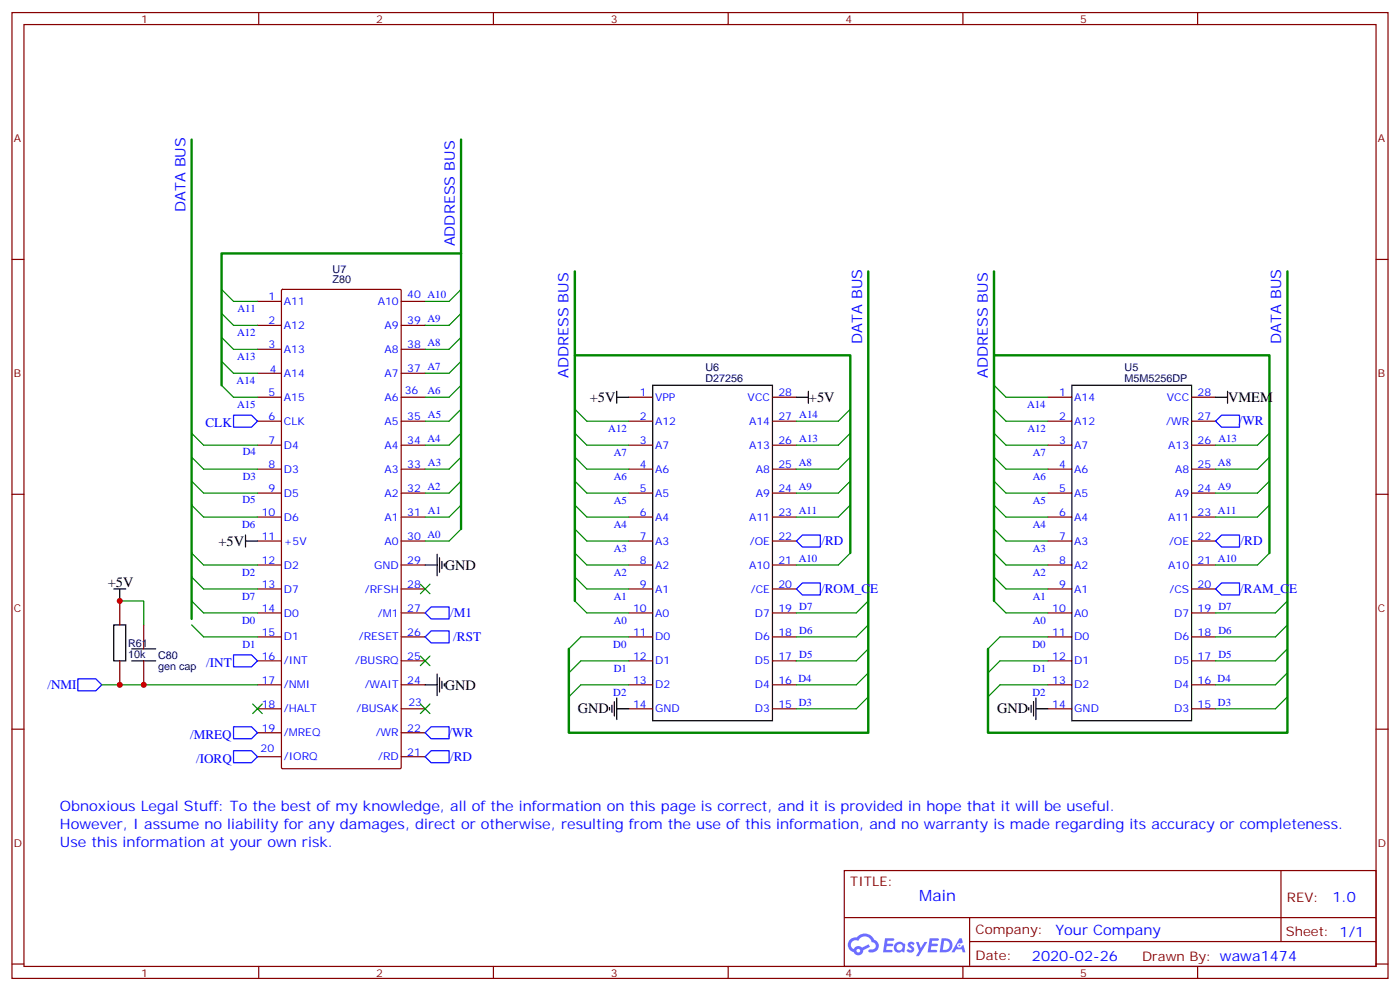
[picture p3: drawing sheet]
<svg xmlns="http://www.w3.org/2000/svg" width="412mm" height="292mm" viewBox="0 0 412 292" stroke-linecap="round" stroke-linejoin="round" font-family="sans-serif">
<path d="M56.4 41.1v141.1M135.8 41.1v114.7M135.8 74.6h-70.5v38.8M169.3 79.9v97M255.8 79.9v135.8h-88.2v-24.7M292.8 79.9v97M379.2 79.9v135.8h-88.2v-24.7M169.3 104.6h81.2v58.2M292.8 104.6h81.1v58.2" fill="none" stroke="#008700" stroke-width=".71"/>
<g fill="none" stroke="#870000" stroke-width=".35">
<path d="M3.5 3.7h405.4v284.3h-405.4zM7.1 7.2h398.2v277.3h-398.2zM76.2 3.7v3.5M145.3 3.7v3.5M214.5 3.7v3.5M283.6 3.7v3.5M352.8 3.7v3.5M3.5 76.4h3.6M405.3 76.4h3.6M3.5 145.5h3.6M405.3 145.5h3.6M3.5 214.7h3.6"/>
<path d="M405.3 214.7h3.6M248.7 256.3h156.6v28.2h-156.6zM377.3 256.3v20.9M248.7 270.1h156.5M285.6 277.2h119.6M285.6 270.1v14.2M3.5 283.8h3.6M76.2 284.5v3.5M145.3 284.5v3.5M214.5 284.5v3.5M283.6 284.5v3.5M352.8 284.5v3.5"/>
<path d="M405.3 283.8h3.6"/>
</g>
<g fill="#5487ff">
<path d="M267.7 277.5a1.22 1.22 0 0 1 1.7 .2l-.4 .6a.47 .47 0 0 0-.3-.4 .47 .47 0 0 0-.5 .2l.1 .2a1.14 1.14 0 0 1 .8 1.8 1.14 1.14 0 0 1-1.9 0l-.2-.2 .5-.6 .7 .5a.29 .29 0 0 0 .3-.3 .29 .29 0 0 0-.2-.3 1.04 1.04 0 0 1-.6-1.7z"/>
<path d="M260.7 276.2h2.4l.3 .2-.2 .5-1.8 .1-.1 .8h1.5l.3 .4-.3 .4h-1.6l-.2 1.1h1.7l.2 .3-.2 .3-2.6 .1z"/>
<path d="M273.8 276.2h2.4l.3 .2-.1 .5-1.8 .1-.2 .8h1.6l.3 .4-.4 .4-1.6-.1-.1 1.1 1.7 .1 .2 .3-.2 .3-2.6 .1z"/>
<path d="M282.6 276.2h.7l.3 1.3-.6 .3a.69 .69 0 0 0-1 .3 .69 .69 0 0 0 .4 .9 .69 .69 0 0 0 .9-.6l.5-.2 .6 2.2h-.8l-.2-.9h-1.8l-.5 .9h-.8z"/>
<path d="M269.8 277.3h.8l.6 1.8 1.1-1.8h.9l-2.6 4.2h-.8l.9-1.5z"/>
<path d="M277.4 276.2l-.6 4.2h1.3a2.11 2.11 0 0 0 2.5-2.1 2.11 2.11 0 0 0-2.5-2.1zM278.1 277a1.39 1.39 0 0 1 1.7 1.4 1.39 1.39 0 0 1-1.8 1.2h-.3z"/>
<path d="M263.7 277.8a1.54 1.54 0 0 0-.1 2.2 1.54 1.54 0 0 0 2.2 .1l.6 .3 .3-2.3-.2-.3h-.4a1.49 1.49 0 0 0-2.4 0zM264 278.8a.94 .94 0 0 1 1.8 0 .94 .94 0 0 1-1.8 0z"/>
<path d="M250.4 276.6a2.18 2.18 0 0 0 1.1 3.7 1.44 1.44 0 0 0 1.6 .9 1.44 1.44 0 0 0 1.2-1.4l2-1.1-.5-.7-1.9 1a1.47 1.47 0 0 0-2.4 .4 1.39 1.39 0 0 1-.7-1.9 1.39 1.39 0 0 1 2-.5 2.12 2.12 0 0 1 2.2-1.3 2.12 2.12 0 0 1 1.9 1.7 1.14 1.14 0 0 1 1.1 1.4 1.14 1.14 0 0 1-1.7 .7 .43 .43 0 0 0-.5 .4 .43 .43 0 0 0 .4 .5 1.98 1.98 0 0 0 2.5-1.2 1.98 1.98 0 0 0-1.2-2.6 3.1 3.1 0 0 0-5.3-.6l-.9 .1zM252.3 279.9a.55 .55 0 0 1 1.1 0 .55 .55 0 0 1-1.1 0z"/>
<circle cx="282.6" cy="278.3" r=".26"/>
</g>
<g fill="none" stroke="#000" stroke-width=".35">
<path d="M181.7 115.2v3.5M181.7 116.9h3.5M192.3 113.4h35.2v98.8h-35.2zM234.6 116.9h3.5M238.1 115.2v3.5M315.7 113.4h35.3v98.8h-35.3zM358.1 116.9h3.5M361.6 115.2v3.5M72.3 159.3h3.5M72.3 157.5v3.5M33.5 173.4h3.5M35.3 173.4v3.5"/>
<path d="M125.2 166.3h3.6M128.8 163.2v6.3M129.5 164.2v4.3M130.2 165.3v2.1M130.9 166v.7M33.5 184h3.5v10.6h-3.5zM38.8 191h7.1M38.8 194.6h7.1M128.8 198.4v6.4M129.5 199.5v4.2M125.2 201.6h3.6M130.2 200.6v2.1"/>
<path d="M130.9 201.3v.7M179.6 208.3v.7M180.3 207.6v2.1M181 206.6v4.2M181.7 208.7h3.5M181.7 205.5v6.3M303 208.3v.7M303.7 207.6v2.1M304.4 206.6v4.2M305.2 208.7h3.5M305.2 205.5v6.3"/>
</g>
<g fill="none" stroke="#870000" stroke-width=".35">
<path d="M75.8 88.7h7.1M75.8 95.8h7.1M83 85.4l.3-.2h34.5l.4 .3v140.5l-.4 .3h-34.5l-.4-.3zM118.2 88.7h7M118.2 95.8h7M75.8 116.9h7.1M75.8 102.8h7.1M75.8 109.9h7.1M118.2 116.9h7M118.2 102.8h7M118.2 109.9h7M185.2 116.9h7.1"/>
<path d="M227.5 116.9h7.1M308.7 116.9h7M351 116.9h7.1M75.8 124h7.1M75.8 131.1h7.1M75.8 138.1h7.1M118.2 124h7M118.2 131.1h7M118.2 138.1h7M185.2 124h7.1M185.2 131.1h7.1M185.2 138.1h7.1"/>
<path d="M227.5 124h7.1M227.5 131.1h7.1M227.5 138.1h7.1M308.7 124h7M308.7 131.1h7M308.7 138.1h7M351 124h7.1M351 131.1h7.1M351 138.1h7.1M75.8 145.2h7.1M75.8 152.2h7.1M75.8 159.3h7.1"/>
<path d="M118.2 145.2h7M118.2 152.2h7M118.2 159.3h7M185.2 145.2h7.1M185.2 152.2h7.1M185.2 159.3h7.1M227.5 145.2h7.1M227.5 152.2h7.1M227.5 159.3h7.1M308.7 145.2h7M308.7 152.2h7M308.7 159.3h7"/>
<path d="M351 145.2h7.1M351 152.2h7.1M351 159.3h7.1M35.3 176.9v7.1M75.8 166.3h7.1M75.8 173.4h7.1M118.2 166.3h7M118.2 173.4h7M185.2 166.3h7.1M185.2 173.4h7.1M227.5 166.3h7.1M227.5 173.4h7.1"/>
<path d="M308.7 166.3h7M308.7 173.4h7M351 166.3h7.1M351 173.4h7.1M35.3 194.6v7M42.3 184v7M42.3 194.6v7M75.8 180.4h7.1M75.8 187.5h7.1M75.8 194.6h7.1M118.2 180.4h7M118.2 187.5h7"/>
<path d="M118.2 194.6h7M185.2 180.4h7.1M185.2 187.5h7.1M185.2 194.6h7.1M227.5 180.4h7.1M227.5 187.5h7.1M227.5 194.6h7.1M308.7 180.4h7M308.7 187.5h7M308.7 194.6h7M351 180.4h7.1M351 187.5h7.1"/>
<path d="M351 194.6h7.1M75.8 201.6h7.1M75.8 208.7h7.1M75.8 215.7h7.1M118.2 201.6h7M118.2 208.7h7M118.2 215.7h7M185.2 201.6h7.1M185.2 208.7h7.1M227.5 201.6h7.1M227.5 208.7h7.1M308.7 201.6h7"/>
<path d="M308.7 208.7h7M351 201.6h7.1M351 208.7h7.1M75.8 222.8h7.1M118.2 222.8h7"/>
</g>
<g fill="none" stroke="#00f" stroke-width=".35">
<path d="M68.8 122.2h5.3l1.7 1.8-1.7 1.8h-5.3zM358.1 124l1.7-1.8h5.3v3.6h-5.3zM234.6 159.3l1.8-1.8h5.3v3.5h-5.3zM358.1 159.3l1.7-1.8h5.3v3.5h-5.3zM234.6 173.4l1.8-1.8h5.3v3.6h-5.3zM358.1 173.4l1.7-1.8h5.3v3.6h-5.3zM22.9 199.8h5.3l1.8 1.8-1.8 1.8h-5.3zM68.8 192.8h5.3l1.7 1.8-1.7 1.7h-5.3zM125.2 187.5l1.8-1.8h5.3v3.6h-5.3zM125.2 180.4l1.8-1.7h5.3v3.5h-5.3zM68.8 214h5.3l1.7 1.7-1.7 1.8h-5.3zM125.2 215.7l1.8-1.7h5.3v3.5h-5.3z"/>
<path d="M68.8 221h5.3l1.7 1.8-1.7 1.7h-5.3zM125.2 222.8l1.8-1.8h5.3v3.5h-5.3z"/>
</g>
<g fill="none" stroke="#008700" stroke-width=".35">
<path d="M68.8 95.8h7M68.8 88.7h7M125.2 95.8h7.1M125.2 88.7h7.1M68.8 116.9h7M68.8 109.9h7M68.8 102.8h7M125.2 116.9h7.1M125.2 109.9h7.1M125.2 102.8h7.1M296.3 116.9h12.4M60 131.1h15.8"/>
<path d="M60 138.1h15.8M125.2 131.1h7.1M125.2 138.1h7.1M125.2 124h7.1M172.9 131.1h12.3M172.9 138.1h12.3M172.9 124h12.3M234.6 131.1h12.3M234.6 138.1h12.3M234.6 124h12.3M296.3 131.1h12.4M296.3 138.1h12.4"/>
<path d="M296.3 124h12.4M358.1 131.1h12.3M358.1 138.1h12.3M60 145.2h15.8M60 152.2h15.8M125.2 145.2h7.1M125.2 152.2h7.1M125.2 159.3h7.1M172.9 145.2h12.3M172.9 152.2h12.3M172.9 159.3h12.3M234.6 145.2h12.3"/>
<path d="M234.6 152.2h12.3M296.3 145.2h12.4M296.3 152.2h12.4M296.3 159.3h12.4M358.1 145.2h12.3M358.1 152.2h12.3M35.3 176.9h7v7.1M60 166.3h15.8M60 173.4h15.8M172.9 166.3h12.3M172.9 173.4h12.3M234.6 166.3h12.3"/>
<path d="M296.3 166.3h12.4M296.3 173.4h12.4M358.1 166.3h12.3M60 180.4h15.8M60 187.5h15.8M171.1 187.5h14.1M171.1 194.6h14.1M172.9 180.4h12.3M234.6 180.4h17.6M234.6 187.5h17.6M234.6 194.6h17.6M294.6 187.5h14.1"/>
<path d="M294.6 194.6h14.1M296.3 180.4h12.4M358.1 180.4h17.6M358.1 187.5h17.6M358.1 194.6h17.6M30 201.6h45.8M171.1 201.6h14.1M234.6 201.6h17.6M234.6 208.7h17.6M294.6 201.6h14.1M358.1 201.6h17.6M358.1 208.7h17.6"/>
</g>
<g fill="#c00">
<circle cx="35.3" cy="176.9" r=".88"/>
<circle cx="42.3" cy="201.6" r=".88"/>
<circle cx="35.3" cy="201.6" r=".88"/>
</g>
<g fill="none" stroke="#008700" stroke-width=".35">
<path d="M65.3 99.3l3.5 3.5M65.3 92.3l3.5 3.5M65.3 85.2l3.5 3.5M135.8 85.2l-3.5 3.5M135.8 92.3l-3.5 3.5M135.8 99.3l-3.5 3.5M65.3 113.4l3.5 3.5M65.3 106.4l3.5 3.5M135.8 106.4l-3.5 3.5M135.8 113.4l-3.5 3.5M292.8 113.4l3.5 3.5M56.4 127.5l3.6 3.6"/>
<path d="M56.4 134.6l3.6 3.5M135.8 120.5l-3.5 3.5M135.8 127.5l-3.5 3.6M135.8 134.6l-3.5 3.5M169.3 120.5l3.6 3.5M169.3 127.5l3.6 3.6M169.3 134.6l3.6 3.5M250.5 120.5l-3.6 3.5M250.5 127.5l-3.6 3.6M250.5 134.6l-3.6 3.5M292.8 134.6l3.5 3.5M292.8 127.5l3.5 3.6"/>
<path d="M292.8 120.5l3.5 3.5M373.9 134.6l-3.5 3.5M373.9 127.5l-3.5 3.6M56.4 141.6l3.6 3.6M56.4 148.7l3.6 3.5M135.8 141.6l-3.5 3.6M135.8 148.7l-3.5 3.5M135.8 155.8l-3.5 3.5M169.3 141.6l3.6 3.6M169.3 148.7l3.6 3.5M169.3 155.8l3.6 3.5M250.5 141.6l-3.6 3.6"/>
<path d="M250.5 148.7l-3.6 3.5M292.8 155.8l3.5 3.5M292.8 148.7l3.5 3.5M292.8 141.6l3.5 3.6M373.9 148.7l-3.5 3.5M373.9 141.6l-3.5 3.6M56.4 162.8l3.6 3.5M56.4 169.9l3.6 3.5M56.4 176.9l3.6 3.5M169.3 162.8l3.6 3.5M169.3 169.9l3.6 3.5M169.3 176.9l3.6 3.5"/>
<path d="M250.5 162.8l-3.6 3.5M255.8 176.9l-3.6 3.5M292.8 176.9l3.5 3.5M292.8 169.9l3.5 3.5M292.8 162.8l3.5 3.5M373.9 162.8l-3.5 3.5M379.2 176.9l-3.5 3.5M56.4 184l3.6 3.5M171.1 187.5l-3.5 3.5M171.1 194.6l-3.5 3.5M255.8 184l-3.6 3.5M255.8 191l-3.6 3.6"/>
<path d="M255.8 198.1l-3.6 3.5M294.6 194.6l-3.6 3.5M294.6 187.5l-3.6 3.5M379.2 198.1l-3.5 3.5M379.2 191l-3.5 3.6M379.2 184l-3.5 3.5M171.1 201.6l-3.5 3.5M255.8 205.1l-3.6 3.6M294.6 201.6l-3.6 3.5M379.2 205.1l-3.5 3.6"/>
</g>
<g fill="#c00" stroke="#008700" stroke-width=".35">
<path d="M123.8 172l2.8 2.8zM126.6 172l-2.8 2.8z"/>
<path d="M123.8 207.3l2.8 2.8zM126.6 207.3l-2.8 2.8z"/>
<path d="M123.8 193.1l2.8 2.9zM126.6 193.1l-2.8 2.9z"/>
<path d="M74.4 207.3l2.9 2.8zM77.3 207.3l-2.9 2.8z"/>
</g>
<text font-size="4.6" fill="#00f" x="270.8" y="265.3">Main</text>
<g font-size="4.2" fill="#00f">
<text x="54.6" y="62.4" transform="rotate(-90 54.6 62.4)">DATA BUS</text>
<text x="134" y="72.5" transform="rotate(-90 134 72.5)">ADDRESS BUS</text>
<text x="253.9" y="101.3" transform="rotate(-90 253.9 101.3)">DATA BUS</text>
<text x="377.4" y="101.3" transform="rotate(-90 377.4 101.3)">DATA BUS</text>
<text x="167.5" y="111.4" transform="rotate(-90 167.5 111.4)">ADDRESS BUS</text>
<text x="291" y="111.4" transform="rotate(-90 291 111.4)">ADDRESS BUS</text>
<text x="17.6" y="238.7">Obnoxious Legal Stuff: To the best of my knowledge, all of the information on this page is correct, and it is provided in hope that it will be useful.</text>
<text x="17.6" y="243.9">However, I assume no liability for any damages, direct or otherwise, resulting from the use of this information, and no warranty is made regarding its accuracy or completeness.</text>
<text x="17.6" y="249.2">Use this information at your own risk.</text>
<text x="392.5" y="265.6">1.0</text>
<text x="310.9" y="275.1">Your Company</text>
<text x="304" y="282.9">2020-02-26</text>
</g>
<g font-size="4.2">
<text x="173.7" y="118.3">+5V</text>
<text x="238.3" y="118.3">+5V</text>
<text x="361.8" y="118.3">VMEM</text>
<text x="64.4" y="160.7">+5V</text>
<text x="131.1" y="167.7">GND</text>
<text x="31.7" y="172.7">+5V</text>
<text x="131.1" y="203">GND</text>
<text x="170.2" y="210.1">GND</text>
<text x="293.7" y="210.1">GND</text>
</g>
<g font-size="3.9" fill="#00f">
<text x="60.5" y="125.8">CLK</text>
<text x="364.9" y="125.3">/WR</text>
<text x="242" y="160.5">/RD</text>
<text x="365.4" y="160.5">/RD</text>
<text x="241.9" y="174.6">/ROM_CE</text>
<text x="365.4" y="174.6">/RAM_CE</text>
<text x="132.6" y="181.7">/M1</text>
<text x="133.5" y="188.8">/RST</text>
<text x="60.7" y="196.3">/INT</text>
<text x="14" y="202.8">/NMI</text>
<text x="56" y="217.5">/MREQ</text>
<text x="132.1" y="217">/WR</text>
<text x="57.7" y="224.5">/IORQ</text>
<text x="132.6" y="224">/RD</text>
</g>
<g font-size="3.9" fill="#800">
<text x="250.5" y="260.9">TITLE:</text>
<text x="379.1" y="265.6">REV:</text>
<text x="287.4" y="275.1">Company:</text>
<text x="378.7" y="275.7">Sheet: 1/1</text>
<text x="287.4" y="282.8">Date:</text>
<text x="336.4" y="282.8">Drawn By: wawa1474</text>
</g>
<g font-size="3.2" fill="#800">
<text x="41.6" y="6.7">1</text>
<text x="110.8" y="6.7">2</text>
<text x="179.9" y="6.7">3</text>
<text x="249.1" y="6.7">4</text>
<text x="318.2" y="6.7">5</text>
<text x="4.1" y="41.8">A</text>
<text x="405.9" y="41.8">A</text>
<text x="4.1" y="110.9">B</text>
<text x="405.9" y="110.9">B</text>
<text x="4.1" y="180.1">C</text>
<text x="405.9" y="180.1">C</text>
<text x="4.1" y="249.2">D</text>
<text x="405.9" y="249.2">D</text>
<text x="41.6" y="287.5">1</text>
<text x="110.8" y="287.5">2</text>
<text x="179.9" y="287.5">3</text>
<text x="249.1" y="287.5">4</text>
<text x="318.2" y="287.5">5</text>
</g>
<g font-size="3.2" fill="#000080">
<text x="98" y="83.4">Z80</text>
<text x="98" y="80.3">U7</text>
<text x="207.8" y="112.4">D27256</text>
<text x="207.8" y="109.2">U6</text>
<text x="331.3" y="112.4">M5M5256DP</text>
<text x="331.3" y="109.2">U5</text>
<text x="37.7" y="190.4">R61</text>
<text x="37.7" y="193.6">10k</text>
<text x="46.6" y="197.1">gen cap</text>
<text x="46.6" y="193.9">C80</text>
</g>
<g font-size="3.2" fill="#00f">
<text x="79.1" y="88.4">1</text>
<text x="83.6" y="89.8">A11</text>
<text x="111.3" y="89.8">A10</text>
<text x="119.9" y="87.7">40 A10</text>
<text x="69.9" y="91.9">A11</text>
<text x="79.1" y="95.4">2</text>
<text x="119.9" y="95.4">39 A9</text>
<text x="69.8" y="98.9">A12</text>
<text x="83.6" y="96.8">A12</text>
<text x="113.3" y="96.8">A9</text>
<text x="69.8" y="106">A13</text>
<text x="79.1" y="102.5">3</text>
<text x="83.6" y="103.9">A13</text>
<text x="113.3" y="103.9">A8</text>
<text x="119.9" y="102.5">38 A8</text>
<text x="69.7" y="113">A14</text>
<text x="79.5" y="109.9">4</text>
<text x="83.6" y="110.9">A14</text>
<text x="113.3" y="110.9">A7</text>
<text x="119.9" y="109.5">37 A7</text>
<text x="79.1" y="116.6">5</text>
<text x="83.6" y="118">A15</text>
<text x="113.3" y="118">A6</text>
<text x="119.2" y="115.9">36</text>
<text x="125.9" y="116.1">A6</text>
<text x="188.5" y="116.6">1</text>
<text x="193" y="118">VPP</text>
<text x="220.2" y="118">VCC</text>
<text x="229.3" y="116.6">28</text>
<text x="312" y="116.6">1</text>
<text x="316.4" y="118">A14</text>
<text x="343.7" y="118">VCC</text>
<text x="352.8" y="116.6">28</text>
<text x="69.8" y="120.1">A15</text>
<text x="79.1" y="123.6">6</text>
<text x="83.6" y="125.1">CLK</text>
<text x="113.3" y="125.1">A5</text>
<text x="119.9" y="123.6">35 A5</text>
<text x="188.5" y="123.6">2</text>
<text x="193" y="125.1">A12</text>
<text x="220.6" y="125.1">A14</text>
<text x="229.3" y="123.6">27 A14</text>
<text x="302.5" y="120.1">A14</text>
<text x="312" y="123.6">2</text>
<text x="316.4" y="125.1">A12</text>
<text x="343.5" y="125.1">/WR</text>
<text x="352.8" y="123.6">27</text>
<text x="79.1" y="130.7">7</text>
<text x="119.9" y="130.7">34 A4</text>
<text x="179.2" y="127.2">A12</text>
<text x="188.5" y="130.7">3</text>
<text x="229.3" y="130.7">26 A13</text>
<text x="302.7" y="127.2">A12</text>
<text x="312" y="130.7">3</text>
<text x="352.8" y="130.7">26 A13</text>
<text x="71.5" y="134.1">D4</text>
<text x="79.1" y="137.8">8</text>
<text x="83.6" y="132.1">D4</text>
<text x="113.3" y="132.1">A4</text>
<text x="119.9" y="137.8">33 A3</text>
<text x="180.8" y="134.2">A7</text>
<text x="188.5" y="137.8">4</text>
<text x="193" y="132.1">A7</text>
<text x="220.6" y="132.1">A13</text>
<text x="229.3" y="137.8">25 A8</text>
<text x="304.2" y="134.2">A7</text>
<text x="312" y="137.8">4</text>
<text x="316.4" y="132.1">A7</text>
<text x="344.1" y="132.1">A13</text>
<text x="352.8" y="137.8">25 A8</text>
<text x="71.5" y="141.3">D3</text>
<text x="83.6" y="139.2">D3</text>
<text x="113.3" y="139.2">A3</text>
<text x="180.8" y="141.3">A6</text>
<text x="193" y="139.2">A6</text>
<text x="222.7" y="139.2">A8</text>
<text x="304.2" y="141.3">A6</text>
<text x="316.4" y="139.2">A6</text>
<text x="346.1" y="139.2">A8</text>
<text x="71.4" y="148.2">D5</text>
<text x="79.1" y="144.8">9</text>
<text x="83.6" y="146.2">D5</text>
<text x="113.3" y="146.2">A2</text>
<text x="119.9" y="144.8">32 A2</text>
<text x="180.8" y="148.3">A5</text>
<text x="188.5" y="144.8">5</text>
<text x="193" y="146.2">A5</text>
<text x="222.7" y="146.2">A9</text>
<text x="229.3" y="144.8">24 A9</text>
<text x="304.2" y="148.3">A5</text>
<text x="312" y="144.8">5</text>
<text x="316.4" y="146.2">A5</text>
<text x="346.1" y="146.2">A9</text>
<text x="352.8" y="144.8">24 A9</text>
<text x="71.3" y="155.4">D6</text>
<text x="77.1" y="151.9">10</text>
<text x="83.6" y="153.3">D6</text>
<text x="113.3" y="153.3">A1</text>
<text x="119.9" y="151.9">31 A1</text>
<text x="180.8" y="155.4">A4</text>
<text x="188.5" y="151.9">6</text>
<text x="193" y="153.3">A4</text>
<text x="220.6" y="153.3">A11</text>
<text x="229.3" y="151.9">23 A11</text>
<text x="304.2" y="155.4">A4</text>
<text x="312" y="151.9">6</text>
<text x="316.4" y="153.3">A4</text>
<text x="344.1" y="153.3">A11</text>
<text x="352.8" y="151.9">23 A11</text>
<text x="77.1" y="158.9">11</text>
<text x="83.6" y="160.3">+5V</text>
<text x="113.3" y="160.3">A0</text>
<text x="119.9" y="158.9">30 A0</text>
<text x="188.5" y="158.9">7</text>
<text x="193" y="160.3">A3</text>
<text x="220.9" y="160.3">/OE</text>
<text x="229.3" y="158.9">22</text>
<text x="312" y="158.9">7</text>
<text x="316.4" y="160.3">A3</text>
<text x="344.4" y="160.3">/OE</text>
<text x="352.8" y="158.9">22</text>
<text x="77.1" y="166">12</text>
<text x="83.6" y="167.4">D2</text>
<text x="110.2" y="167.4">GND</text>
<text x="119.9" y="166">29</text>
<text x="180.8" y="162.4">A3</text>
<text x="188.5" y="166">8</text>
<text x="193" y="167.4">A2</text>
<text x="220.6" y="167.4">A10</text>
<text x="229.3" y="166">21 A10</text>
<text x="304.2" y="162.4">A3</text>
<text x="312" y="166">8</text>
<text x="316.4" y="167.4">A2</text>
<text x="344.1" y="167.4">A10</text>
<text x="352.8" y="166">21 A10</text>
<text x="71.3" y="169.6">D2</text>
<text x="77.1" y="173">13</text>
<text x="119.9" y="173">28</text>
<text x="180.8" y="169.5">A2</text>
<text x="188.5" y="173">9</text>
<text x="229.3" y="173">20</text>
<text x="304.2" y="169.5">A2</text>
<text x="312" y="173">9</text>
<text x="352.8" y="173">20</text>
<text x="71.3" y="176.5">D7</text>
<text x="83.6" y="174.4">D7</text>
<text x="107.5" y="174.4">/RFSH</text>
<text x="180.8" y="176.5">A1</text>
<text x="193" y="174.4">A1</text>
<text x="221.2" y="174.4">/CE</text>
<text x="304.2" y="176.5">A1</text>
<text x="316.4" y="174.4">A1</text>
<text x="344.5" y="174.4">/CS</text>
<text x="71.3" y="183.7">D0</text>
<text x="77.1" y="180.1">14</text>
<text x="83.6" y="181.5">D0</text>
<text x="111.3" y="181.5">/M1</text>
<text x="119.9" y="180.1">27</text>
<text x="180.8" y="183.6">A0</text>
<text x="186.5" y="180.1">10</text>
<text x="193" y="181.5">A0</text>
<text x="222.4" y="181.5">D7</text>
<text x="229.3" y="180.1">19 D7</text>
<text x="304.2" y="183.6">A0</text>
<text x="309.9" y="180.1">10</text>
<text x="316.4" y="181.5">A0</text>
<text x="345.8" y="181.5">D7</text>
<text x="352.8" y="180.1">19 D7</text>
<text x="71.4" y="190.8">D1</text>
<text x="77.1" y="187.1">15</text>
<text x="83.6" y="188.6">D1</text>
<text x="105.7" y="188.6">/RESET</text>
<text x="119.9" y="187.1">26</text>
<text x="180.7" y="190.8">D0</text>
<text x="186.5" y="187.1">11</text>
<text x="193" y="188.6">D0</text>
<text x="222.4" y="188.6">D6</text>
<text x="229.3" y="187.1">18 D6</text>
<text x="304.1" y="190.8">D0</text>
<text x="309.9" y="187.1">11</text>
<text x="316.4" y="188.6">D0</text>
<text x="345.8" y="188.6">D6</text>
<text x="352.8" y="187.1">18 D6</text>
<text x="77.1" y="194.2">16</text>
<text x="83.6" y="195.6">/INT</text>
<text x="104.7" y="195.6">/BUSRQ</text>
<text x="119.9" y="194.2">25</text>
<text x="180.8" y="197.9">D1</text>
<text x="186.5" y="194.2">12</text>
<text x="193" y="195.6">D1</text>
<text x="222.4" y="195.6">D5</text>
<text x="229.3" y="194.2">17 D5</text>
<text x="304.3" y="197.9">D1</text>
<text x="309.9" y="194.2">12</text>
<text x="316.4" y="195.6">D1</text>
<text x="345.8" y="195.6">D5</text>
<text x="352.8" y="194.2">17 D5</text>
<text x="77.1" y="201.3">17</text>
<text x="83.6" y="202.7">/NMI</text>
<text x="107.4" y="202.7">/WAIT</text>
<text x="119.9" y="201.3">24</text>
<text x="186.5" y="201.3">13</text>
<text x="193" y="202.7">D2</text>
<text x="222.4" y="202.7">D4</text>
<text x="229.3" y="201.3">16 D4</text>
<text x="309.9" y="201.3">13</text>
<text x="316.4" y="202.7">D2</text>
<text x="345.8" y="202.7">D4</text>
<text x="352.8" y="201.3">16 D4</text>
<text x="77.1" y="208.3">18</text>
<text x="83.6" y="209.7">/HALT</text>
<text x="105" y="209.7">/BUSAK</text>
<text x="120.3" y="208">23</text>
<text x="180.7" y="204.9">D2</text>
<text x="186.5" y="208.3">14</text>
<text x="193" y="209.7">GND</text>
<text x="222.4" y="209.7">D3</text>
<text x="229.3" y="208.3">15 D3</text>
<text x="304.1" y="204.9">D2</text>
<text x="309.9" y="208.3">14</text>
<text x="316.4" y="209.7">GND</text>
<text x="345.8" y="209.7">D3</text>
<text x="352.8" y="208.3">15 D3</text>
<text x="77.1" y="215.4">19</text>
<text x="119.9" y="215.4">22</text>
<text x="76.8" y="221.4">20</text>
<text x="83.6" y="216.8">/MREQ</text>
<text x="110.7" y="216.8">/WR</text>
<text x="83.6" y="223.8">/IORQ</text>
<text x="111.4" y="223.8">/RD</text>
<text x="119.9" y="222.4">21</text>
</g>
</svg>
